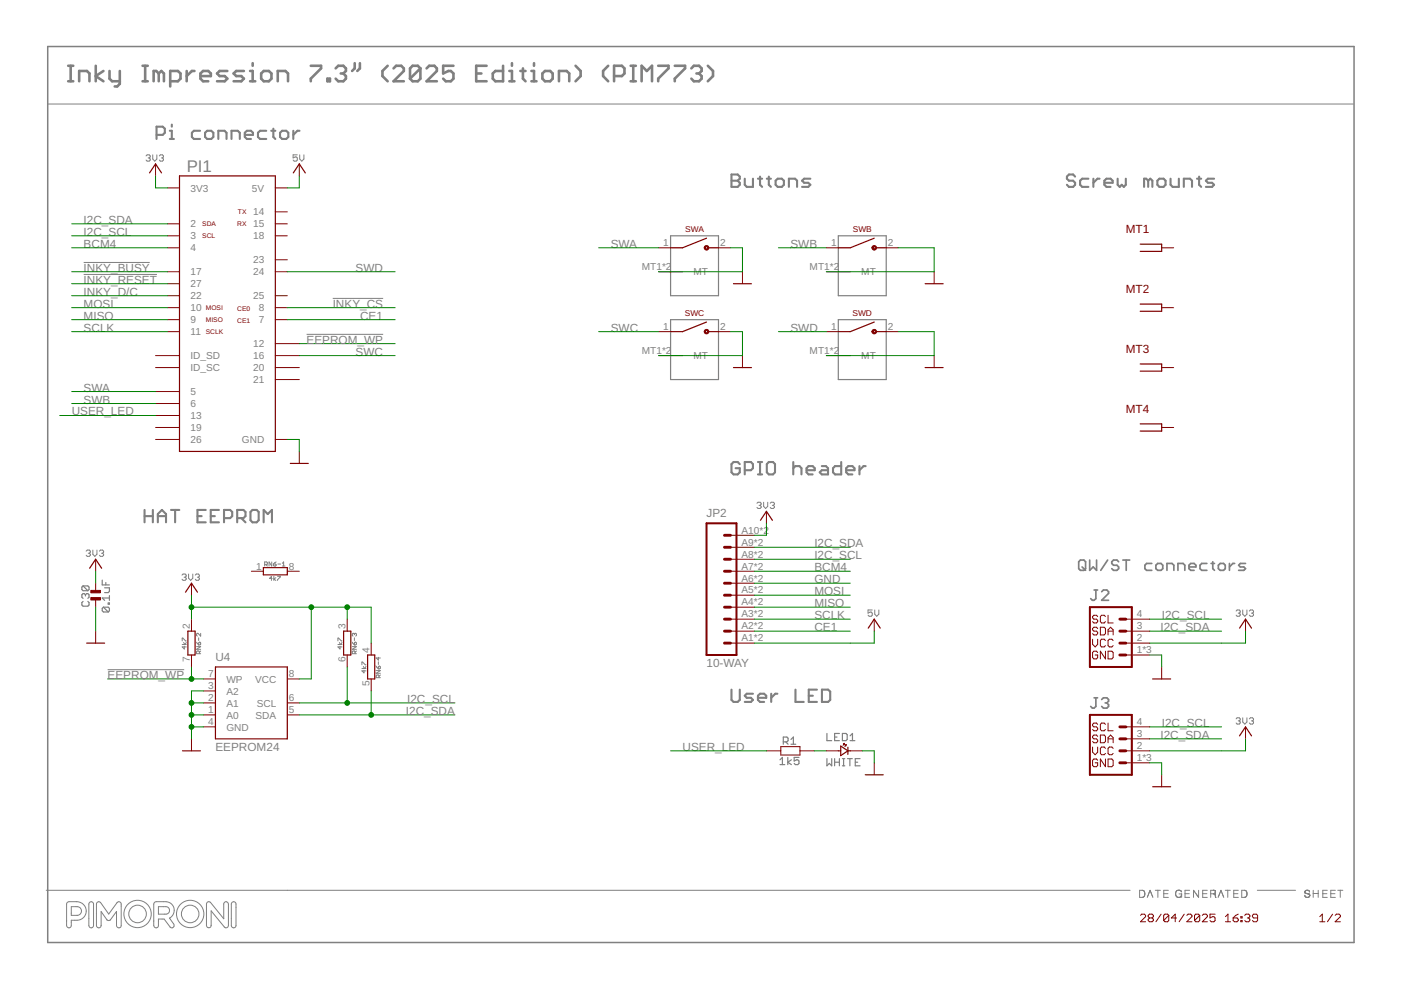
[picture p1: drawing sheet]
<svg xmlns="http://www.w3.org/2000/svg" width="297mm" height="210mm" viewBox="0 0 297 210" stroke-linecap="round" stroke-linejoin="round" font-family="sans-serif">
<g fill="none" stroke="#808080" stroke-width=".21">
<path d="M10.1 22.1h276.8M31 33.1l.2-.3h.4l.3 .3-.3 .4M31.4 33.5h.2M31.6 33.5l.3 .2-.3 .5h-.4l-.2-.3M32.4 32.8v.9l.4 .5 .5-.5v-.9M33.8 33.1l.2-.3h.4l.2 .3-.2 .4M34.2 33.5h.2M34.4 33.5l.2 .2-.2 .5h-.4l-.2-.3M63 32.8h-.9v.7l.5-.2 .4 .2v.4l-.2 .3h-.4l-.3-.3M63.5 32.8v.9l.5 .5 .4-.5v-.9M17.7 55.6h14M17.7 58.2h15.6"/>
<path d="M65 70.9h16.2M70.5 63.3h10.7M18.3 116.9l.2-.3h.4l.3 .3-.3 .4M18.7 117.3h.2M18.9 117.3l.3 .2-.3 .5h-.4l-.2-.3M19.7 116.6v.9l.4 .5 .5-.5v-.9M21.1 116.9l.2-.3h.4l.3 .3-.3 .4M21.5 117.3h.2M21.7 117.3l.3 .2-.3 .5h-.4l-.2-.3M56.1 119.7h.4l.2-.4-.2-.2h-.4v.9M56.4 119.7l.3 .3M57.6 119.1v.9l-.6-.9v.9"/>
<path d="M58 119.6h.4l.1 .3-.4 .1zM58.5 119.1l-.5 .5M58.9 119.6h.6M59.9 119.4l.2-.3v.9M160.5 106.7l.2-.2h.5l.2 .2-.2 .4M160.9 107.1h.3M161.2 107.1l.2 .3-.2 .4h-.5l-.2-.2M161.9 106.5v.9l.4 .4 .5-.4v-.9M163.3 106.7l.2-.2h.5l.2 .2-.2 .4M163.7 107.1h.3M164 107.1l.2 .3v.2l-.2 .2h-.5l-.2-.2M38.6 121.9l.2-.2h.4l.3 .2-.3 .5"/>
<path d="M38.6 136.7h.9M38.6 135.9v-.6l.9 .6M38.9 136.2l.3 .5 .3-.5M39 122.4h.2M39.1 137v.6l-.5-.4h.9M39.2 122.4l.3 .2-.3 .4h-.4l-.2-.2M40 121.7v.9l.4 .4 .5-.4v-.9M41.4 121.9l.2-.2h.5l.2 .2-.2 .5M41.7 137.1h.8l-.8 .6h.8M41.7 136.2l.4 .5M41.8 122.4h.3M42.1 122.4l.2 .2-.2 .4h-.5l-.2-.2"/>
<path d="M42.1 136.3l.2-.1 .2 .1-.1 .4h-.3zM42.1 135.2v.6M42.3 138.6v-.4l-.2-.2-.4 .2v.4h.8M42.5 134.3v.6l-.5-.6-.3 .1 .1 .5M42.5 138l-.2 .3M57.7 122.6h-.6l.5-.4v.9M58.1 122.2v.9M58.5 122.5l-.4 .3 .4 .3M58.8 122.2h.6l-.6 .9M59.9 120h.5M71.6 136.7h.9M71.6 135.9v-.6l.9 .6"/>
<path d="M71.9 136.2l.3 .5 .3-.5M72.1 137v.6l-.5-.4h.9M74.7 137.1h.9l-.9 .6h.9M74.7 136.2l.4 .5M75.1 134.4l-.1-.1-.3 .1 .1 .5M75.1 134.4l.2-.1 .3 .1-.2 .5M75.1 134.4v.2M75.1 135.2v.6M75.3 138.6v-.4l-.5-.2-.1 .2v.4h.9M75.3 136.2l.3 .1-.2 .4h-.3zM75.6 138l-.3 .3M80.2 139.4v.6l-.4-.5h.8"/>
<path d="M184.9 129.3h-.9v.7l.5-.2h.2l.2 .2v.4l-.2 .3h-.4l-.3-.3M185.5 129.3v.9l.4 .5 .4-.5v-.9M262.1 129.6l.2-.3h.4l.3 .3-.3 .4M262.5 130h.2M262.7 130l.3 .2-.3 .5h-.4l-.2-.3M263.5 129.3v.9l.4 .5 .5-.5v-.9M264.9 129.6l.2-.3h.5l.2 .3-.2 .4M265.3 130h.3M265.6 130l.2 .2-.2 .5h-.5l-.2-.3M22.8 142h16.3M76.7 141.7h.9M76.7 140.9v-.5l.9 .5"/>
<path d="M77 141.3l.3 .4 .3-.4M77.2 142.1v.6l-.5-.5h.9M79.8 141.2l.4 .6M79.8 142.2h.8l-.8 .5h.8M80.2 140.3v.6M80.3 143.7v-.4l-.4-.2-.1 .2v.4h.8M80.3 141.2l.3 .2-.1 .4h-.3zM80.6 143.1l-.3 .3M262.1 152.4l.2-.2h.4l.3 .2-.3 .4M262.5 152.8h.2M262.7 152.8l.3 .3-.3 .4h-.4l-.2-.2M263.5 152.2v.9l.4 .4 .5-.4v-.9"/>
<path d="M264.9 152.4l.2-.2h.5l.2 .2-.2 .4M265.3 152.8h.3M265.6 152.8l.2 .3-.2 .4h-.5l-.2-.2M9.8 188.8h229.8M14.2 191.4l.4-.2a3.9 3.9 0 0 1 2.8 .3 1.96 1.96 0 0 1 .8 2.2 1.96 1.96 0 0 1-1.9 1.4h-1.2v1.1a.5 .5 0 0 1-.5 .5 .5 .5 0 0 1-.5-.5zM15.1 192.2h1.3a.92 .92 0 0 1 .9 1 .92 .92 0 0 1-.9 .9h-1.3zM18.9 191.4a.5 .5 0 0 1 .6-.2 .5 .5 0 0 1 .3 .5v4.5a.5 .5 0 0 1-.5 .5 .5 .5 0 0 1-.5-.5zM20.6 191.4l.4-.2 .3 .1 1.8 2.5 1.7-2.4a.49 .49 0 0 1 .6-.2 .49 .49 0 0 1 .3 .5v4.5a.5 .5 0 0 1-.5 .5 .5 .5 0 0 1-.5-.5v-2.9l-1.3 1.7-.3 .2-.4-.1-1.3-1.8v2.9a.5 .5 0 0 1-.5 .5 .5 .5 0 0 1-.5-.5zM32.7 191.4l.4-.2h2.1a1.85 1.85 0 0 1 1.7 1.4 1.85 1.85 0 0 1-1 2.1l.9 1.2a.5 .5 0 0 1 0 .7 .5 .5 0 0 1-.7 0l-1.3-1.7h-1.2v1.3a.5 .5 0 0 1-.5 .5 .5 .5 0 0 1-.5-.5zM33.6 192.2h1.6a.79 .79 0 0 1 .7 .8 .79 .79 0 0 1-.7 .8h-1.6zM44 191.3l.3-.1 .3 .1 2.8 3.5v-3.1a.5 .5 0 0 1 .6-.5 .5 .5 0 0 1 .4 .5v4.5l-.1 .4-.3 .1-.4-.1-2.8-3.5v3.1a.5 .5 0 0 1-.5 .5 .5 .5 0 0 1-.5-.5v-4.5zM49.1 191.4a.5 .5 0 0 1 .6-.2 .5 .5 0 0 1 .3 .5v4.5a.5 .5 0 0 1-.5 .5 .5 .5 0 0 1-.5-.5z"/>
<path d="M241.6 188.8h.6a.87 .87 0 0 1 .4 1.2l-.3 .2-.7 .1zM242.6 189v.1M243.2 190.3l.6-1.5 .6 1.5M244.9 188.8h1.1M245.5 188.8v1.5M246.7 189.5h.9M247.7 188.8h-1v1.5h1M250 189.5h.5M250.2 188.8h.1M250.4 188.9v.1M250.5 189.1a.72 .72 0 0 0-1-.2 .72 .72 0 0 0-.1 1.1 .72 .72 0 0 0 1 .1l.1-.6M250.5 189.5v.8"/>
<path d="M251.2 189.5h.9M252.2 188.8h-1v1.5h1M254.1 188.8v1.5l-1.1-1.5v1.5M255 189.5h.9M256 188.8h-1v1.5h1M257.3 189.5h.1M257.4 189.5h.1M257.5 189.5h-.8M257.5 189.5l.1 .2 .1 .5M257.5 188.8h.1M257.5 189.5h.1M257.6 188.8h.1"/>
<path d="M257.6 189.6h.1M257.6 189.7h.1M257.7 188.9v.4l-.2 .1M257.7 190h.1M257.7 189.3l-.2 .2M257.7 189l-.1-.2h-.9v1.5M257.7 190.2l.1 .1M257.7 190.2h.1M258.3 190.3l.6-1.5 .6 1.5M259.8 188.8h1.1M260.3 188.8v1.5M261.6 189.5h.9"/>
<path d="M262.6 188.8h-1v1.5h1M263.3 188.8h.6a.85 .85 0 0 1 .2 1.4l-.8 .1zM266.6 188.8h8.1M276.6 189.8l.2 .4M276.7 189.3l1 .4M276.7 189.3h.1M276.8 189.4h.1M276.9 188.8h-.1M276.9 188.8h.1M276.9 189.4h.1M277 188.8h.1M277 188.8l-.3 .2v.3"/>
<path d="M277 188.8a.46 .46 0 0 1 .6 .3M277 189.4l.1 .1M277.2 189.5h.1M277.4 189.5l.1 .1M277.5 189.6h.1M277.6 189.7l.1 .3M277.6 190l-.3 .3-.5-.2M277.7 190h-.1M278.4 188.8v1.5M278.4 189.4h1.1M279.5 188.8v1.5M280.5 189.5h.8"/>
<path d="M281.4 188.8h-.9v1.5h.9M282.2 189.5h.8M283.1 188.8h-.9v1.5h.9M283.6 188.8h1.1M284.2 188.8v1.5"/>
<circle cx="29.2" cy="193.8" r="2.9"/>
<circle cx="29.2" cy="193.8" r="1.86"/>
<circle cx="40.3" cy="193.8" r="2.9"/>
<circle cx="40.3" cy="193.8" r="1.86"/>
</g>
<path d="M10.1 9.9h277v189.9h-277z" fill="none" stroke="#808080" stroke-width=".32"/>
<g fill="none" stroke="#808080" stroke-width=".25">
<path d="M142.2 50h10.1v12.7h-10.1zM177.7 50h10.2v12.7h-10.2zM142.2 67.8h10.1v12.7h-10.1zM177.7 67.8h10.2v12.7h-10.2zM17.6 127.5l-.2 .3v.5l.2 .2h1l.3-.2v-.5l-.3-.3M17.6 124.2l-.2 .3v.5l.2 .2h1M17.6 124.2h1l.3 .3v.5l-.3 .2M17.6 124.2l1 1M18.1 126.1l-.2-.2h-.3l-.2 .2v.5l.2 .3M18.1 126.1l.3-.2h.2l.3 .2v.5l-.3 .3M18.1 126.1v.3M21.7 123v1h1.5"/>
<path d="M21.9 128.7l-.2 .3v.5l.2 .3h1M21.9 128.7h1l.3 .3v.5l-.3 .3M21.9 128.7l1 1.1M22.2 124.6h1v.8l-.3 .2h-.7M22.4 123.5v.5M22.9 127.8h.3v.3h-.3zM23.2 126.3v1M23.2 126.8h-1.5l.5 .5M166.1 157.3h.7l.3-.3v-.5l-.3-.2h-.7v1.5M166.6 157.3l.5 .5M167.7 156.8l.5-.5v1.5M167.7 157.8h1"/>
<path d="M175.3 155.5v1.5h1M177 156.3h.5M178 155.5h-1v1.5h1M178.6 155.5h.8l.2 .3v1l-.2 .2h-.8zM180.2 157h1.1M180.2 156l.5-.5v1.5M165.4 161.1l.5-.5v1.5M165.4 162.1h1M167 160.6v1.5M167.8 161.1l-.8 .5 .8 .5M169.4 160.6h-1v.8l.5-.3h.2l.3 .3v.5l-.3 .2h-.5l-.2-.2M175.3 160.8v1.6l.5-.5 .5 .5v-1.6"/>
<path d="M177 160.8v1.6M177 161.6h1M178 160.8v1.6M178.6 162.4h.5M178.6 160.8h.5M178.9 160.8v1.6M179.7 160.8h1M180.2 160.8v1.6M181.3 161.6h.5M182.4 160.8h-1.1v1.6h1.1"/>
</g>
<g fill="none" stroke="#808080" stroke-width=".44">
<path d="M33.2 28.6h1.3l.4-.4v-.9l-.4-.4h-1.3v2.6M36 27.7h.4v1.8M36 29.5h.9M36.4 26.4v.5M42.4 27.7h-1.3l-.4 .5v.8l.4 .5h1.3M43.5 28.2l.4-.5h.9l.4 .5v.8l-.4 .5h-.9l-.4-.5zM46.3 29.5v-1.8h1.3l.4 .5v1.3M49.1 29.5v-1.8h1.3l.4 .5v1.3M51.9 28.6h1.7v-.4l-.4-.5h-.9l-.4 .5v.8l.4 .5h.9M56.5 27.7h-1.4l-.4 .5v.8l.4 .5h1.4M57.5 27.7h.9M58 27.3v1.7l.4 .5"/>
<path d="M59.4 28.2l.4-.5h.9l.4 .5v.8l-.4 .5h-.9l-.4-.5zM62.2 27.7v1.8M63.5 27.7h-.4l-.9 .9M155.1 37h1.3l.4 .4v.5l-.4 .4 .4 .5v.4l-.4 .4h-1.3zM155.1 38.3h1.3M157.9 37.9v1.3l.4 .4h1.3v-1.7M160.7 37.9h.9M161.1 37.4v1.8l.5 .4M162.6 37.9h.8M163 37.4v1.8l.4 .4M164.4 38.3l.5-.4h.9l.4 .4v.9l-.4 .4h-.9l-.5-.4zM167.3 39.6v-1.7h1.3l.4 .4v1.3"/>
<path d="M171.8 37.9h-1.3l-.4 .4 .4 .5h.9l.4 .4-.4 .4h-1.3M227.9 37.4l-.4-.4h-.9l-.4 .4v.5l.4 .4h.9l.4 .5v.4l-.4 .4h-.9l-.4-.4M230.8 37.9h-1.4l-.4 .4v.9l.4 .4h1.4M231.8 37.9v1.7M233.1 37.9h-.4l-.9 .9M234.1 38.8h1.8v-.5l-.4-.4h-.9l-.5 .4v.9l.5 .4h.9M237 37.9v1.3l.4 .4 .4-.4 .5 .4 .4-.4v-1.3M243.4 38.3l-.4-.4h-.4v1.7M243.4 38.3v1.3M243.4 38.3l.5-.4 .4 .4v1.3M245.4 38.3l.4-.4h.9l.4 .4v.9l-.4 .4h-.9l-.4-.4zM248.2 37.9v1.3l.4 .4h1.3v-1.7"/>
<path d="M251 39.6v-1.7h1.3l.4 .4v1.3M253.8 37.9h.9M254.2 37.4v1.8l.5 .4M257.4 37.9h-1.3l-.4 .4 .4 .5h.9l.4 .4-.4 .4h-1.3M156.8 98.4l-.4-.4h-.9l-.4 .4v1.7l.4 .5h.9l.4-.5v-.8h-.8M157.9 99.7h1.3l.4-.4v-.9l-.4-.4h-1.3v2.6M160.7 98h.9M161.1 98v2.6M163 98h.9l.4 .4v1.7l-.4 .5h-.9l-.4-.5v-1.7zM168.2 98v2.6M168.2 99.3l.4-.5h.9l.4 .5v1.3M171 99.7h1.7v-.4l-.4-.5h-.9l-.4 .5v.8l.4 .5h.9"/>
<path d="M174.2 98.8h.9l.5 .5v1.3h-1.4l-.4-.5 .4-.4h1.4M178.4 98v2.6h-1.4l-.4-.5v-.8l.4-.5h1.4M179.4 99.7h1.8v-.4l-.5-.5h-.8l-.5 .5v.8l.5 .5h.8M182.2 98.8v1.8M183.5 98.8h-.4l-.9 .9M30.6 108.1v2.6M30.6 109.4h1.8M32.4 108.1v2.6M33.5 109.4h1.7M33.5 110.7v-1.7l.8-.9 .9 .9v1.7M36.3 108.1h1.7M37.1 108.1v2.6"/>
<path d="M41.9 109.4h.9M43.6 108.1h-1.7v2.6h1.7M44.7 109.4h.9M46.4 108.1h-1.7v2.6h1.7M47.5 109.9h1.3l.4-.5v-.9l-.4-.4h-1.3v2.6M50.3 109.9h1.3l.4-.5v-.9l-.4-.4h-1.3v2.6M51.2 109.9l.8 .8M53.5 108.1h.9l.4 .4v1.8l-.4 .4h-.9l-.4-.4v-1.8zM55.9 110.7v-2.6l.9 .9 .9-.9v2.6M160.7 100.6h.9M155.1 146.2v2.2l.4 .4h.9l.4-.4v-2.2M159.6 147.1h-1.3l-.4 .4 .4 .5h.9l.4 .4-.4 .4h-1.3"/>
<path d="M160.7 148h1.8v-.5l-.5-.4h-.9l-.4 .4v.9l.4 .4h.9M163.5 147.1v1.7M164.8 147.1h-.4l-.9 .9M168.7 146.2v2.6h1.7M171.5 147.5h.8M173.2 146.2h-1.7v2.6h1.7M174.3 146.2h1.3l.4 .4v1.8l-.4 .4h-1.3z"/>
</g>
<g fill="none" stroke="#808080" stroke-width=".36">
<path d="M228.7 119.1l.4-.4h.7l.4 .4v1.5l-.4 .3h-.7l-.4-.3zM231 118.7v2.2l.8-.7 .7 .7v-2.2M234.8 118.7l-1.4 2.2M237.2 119.1l-.4-.4h-.7l-.4 .4v.4l.4 .3h.7l.4 .4v.4l-.4 .3h-.7l-.4-.3M238.1 118.7h1.4M238.8 118.7v2.2M244.2 119.5h-1.1l-.4 .3v.8l.4 .3h1.1M245.1 119.8l.3-.3h.8l.3 .3v.8l-.3 .3h-.8l-.3-.3zM255.9 119.5h-1.1l-.4 .3v.8l.4 .3h1.1M256.8 119.5h.7M257.1 119.1v1.5l.4 .3M258.3 119.8l.4-.3h.7l.4 .3v.8l-.4 .3h-.7l-.4-.3z"/>
<path d="M260.7 119.5v1.4M261.8 119.5h-.4l-.7 .7M264.1 119.5h-1.1l-.4 .3 .4 .4h.7l.4 .4-.4 .3h-1.1M229.4 120.2l.8 .7M232 125.1h.7M232.3 125.1v1.8l-.3 .4h-.4l-.4-.4M233.6 125.5l.4-.4h.7l.3 .4v.3l-1.4 1.5h1.4M247.4 120.9v-1.4h1.1l.4 .3v1.1M249.7 120.9v-1.4h1.1l.4 .3v1.1M252.1 120.2h1.5v-.4l-.4-.3h-.7l-.4 .3v.8l.4 .3h.7M232 148h.7M232.3 148v1.8l-.3 .3h-.4l-.4-.3"/>
<path d="M233.6 148.3l.4-.3h.7l.3 .3v.4l-.3 .3M234.3 149h.4M234.7 149l.3 .4v.4l-.3 .3h-.7l-.4-.3"/>
</g>
<g fill="none" stroke="#800000" stroke-width=".21">
<path d="M33 34.8v2.5M35.5 39.8h2.6M58.4 39.8h2.5M63.5 34.8v2.5M35.5 52.5h2.6M35.5 57.6h2.6M35.5 47.5h2.6M35.5 50h2.6M58.4 57.6h2.5M58.4 47.5h2.5M58.4 50h2.5M58.4 44.9h2.5"/>
<path d="M58.4 55.1h2.5M139.6 52.5h2.6M139.6 57.6h5.1M152.3 52.5h2.6M157.4 57.6v2.6M175.2 52.5h2.5M175.2 57.6h5.1M187.9 52.5h2.5M198.1 57.6v2.6M246.3 52.5h2.5M33 75.4h5.1M33 77.9h5.1"/>
<path d="M35.5 70.3h2.6M35.5 65.2h2.6M35.5 60.2h2.6M35.5 62.7h2.6M35.5 67.8h2.6M58.4 75.4h5.1M58.4 65.2h2.5M58.4 77.9h5.1M58.4 62.7h2.5M58.4 67.8h2.5M58.4 72.9h5.1M139.6 70.3h2.6"/>
<path d="M139.6 75.4h5.1M152.3 70.3h2.6M157.4 75.4v2.5M175.2 70.3h2.5M175.2 75.4h5.1M187.9 70.3h2.5M198.1 75.4v2.5M246.3 65.2h2.5M246.3 77.9h2.5M33 90.6h5.1M33 93.2h5.1M33 83h5.1"/>
<path d="M33 85.6h5.1M33 88.1h5.1M58.4 93.2h2.5M58.4 80.5h5.1M63.5 95.7v2.6M246.3 90.6h2.5M20.3 118.6v2.5M154.9 118.6h5.1M154.9 116h5.1M154.9 113.5h5.1M162.5 108.4v2.6M20.3 123.7v1.6"/>
<path d="M20.3 127.1v1.6M20.3 133.8v2.6M40.6 123.7v2.5M40.6 131.3v2.5M40.6 138.9v2.5M53.3 121.1h2.5M60.9 121.1h2.6M73.6 131.3v2.5M73.6 138.9v2.5M78.7 136.4v2.5M154.9 136.4h5.1M154.9 133.8h5.1"/>
<path d="M154.9 131.3h5.1M154.9 128.7h5.1M154.9 126.2h5.1M154.9 123.7h5.1M154.9 121.1h5.1M185.4 131.3v2.5M231.6 135.5v1.1l.6 .6 .5-.6v-1.1M232.7 133.3l-.2-.3h-.6l-.3 .3v.2l.3 .3h.6l.2 .3v.2l-.2 .3h-.6l-.3-.3M232.7 130.7l-.2-.2h-.6l-.3 .2v.3l.3 .3h.6l.2 .2v.3l-.2 .3h-.6l-.3-.3M232.7 138.3l-.2-.2h-.6l-.3 .2v1.1l.3 .3h.6l.2-.3v-.5h-.5M233.3 133h.8l.3 .3v1l-.3 .3h-.8zM234.4 130.7l-.3-.2h-.5l-.3 .2v1.1l.3 .3h.5l.3-.3"/>
<path d="M234.4 135.8l-.3-.3h-.5l-.3 .3v1.1l.3 .3h.5l.3-.3M234.4 138.1v1.6l-1.1-1.6v1.6M234.9 133.8h1.1M234.9 130.5v1.6h1.1M234.9 134.6v-1.1l.6-.5 .5 .5v1.1M234.9 138.1h.8l.3 .2v1.1l-.3 .3h-.8zM236 135.8l-.3-.3h-.5l-.3 .3v1.1l.3 .3h.5l.3-.3M238.7 136.4h5.1M238.7 133.8h5.1M238.7 131.3h5.1M238.7 138.9h5.1M264.1 131.3v2.5"/>
<path d="M40.6 156.7v2.5M43.1 144h2.6M43.1 154.1h2.6M43.1 149h2.6M43.1 151.6h2.6M43.1 146.5h2.6M60.9 144h2.6M60.9 149h2.6M60.9 151.6h2.6M78.7 144v2.5M162.5 159.2h3M165.5 158.3h4.1v1.8h-4.1z"/>
<path d="M169.6 159.2h3.1M175.2 159.2h2.5M178.8 157.7l.2-.1v.3zM179 157.6l-.2 .5M179.2 158l.2-.1v.2zM179.4 157.9l-.3 .4M180.3 159.2h2.5M231.6 158.4v1.1l.6 .5 .5-.5v-1.1M232.7 153.6l-.2-.3h-.6l-.3 .3v.3l.3 .2h.6l.2 .3v.3l-.2 .2h-.6l-.3-.2M232.7 156.1l-.2-.2h-.6l-.3 .2v.3l.3 .3h.6l.2 .2v.3l-.2 .3h-.6l-.3-.3M233.3 155.9h.8l.3 .2v1.1l-.3 .3h-.8zM234.4 153.6l-.3-.3h-.5l-.3 .3v1.1l.3 .2h.5l.3-.2"/>
<path d="M234.4 158.7l-.3-.3h-.5l-.3 .3v1l.3 .3h.5l.3-.3M234.9 153.3v1.6h1.1M234.9 157.5v-1.1l.6-.5 .5 .5v1.1M234.9 156.7h1.1M236 158.7l-.3-.3h-.5l-.3 .3v1l.3 .3h.5l.3-.3M238.7 154.1h5.1M238.7 159.2h5.1M238.7 156.7h5.1M246.3 141.4v2.6M264.1 154.1v2.6M185.4 161.7v2.6M232.7 161.2l-.2-.3h-.6l-.3 .3v1.1l.3 .3h.6l.2-.3v-.6h-.5"/>
<path d="M234.4 160.9v1.7l-1.1-1.7v1.7M234.9 160.9h.8l.3 .3v1.1l-.3 .3h-.8zM238.7 161.7h5.1M246.3 164.3v2.5M241.8 194.1l.3-.3h.5l.3 .3v.3l-1.1 1h1.1M243.7 194.6l-.3 .3v.3l.3 .2h.6l.2-.2v-.3l-.2-.3M243.7 194.6l-.3-.2v-.3l.3-.3h.6l.2 .3v.3l-.2 .2M243.7 194.6h.6M246.2 193.8l-1.1 1.6M247.8 194.1v1.1l-.3 .2h-.5l-.3-.2M247.8 194.1l-.3-.3h-.5l-.3 .3v1.1M247.8 194.1l-1.1 1.1"/>
<path d="M249.4 194.6h-1.1l.9-.8v1.6M251.1 193.8l-1.1 1.6M251.6 194.1l.3-.3h.6l.2 .3v.3l-1.1 1h1.1M254.4 194.1v1.1l-.3 .2h-.6l-.2-.2M254.4 194.1l-.3-.3h-.6l-.2 .3v1.1M254.4 194.1l-1.1 1.1M254.9 194.1l.3-.3h.5l.3 .3v.3l-1.1 1h1.1M257.6 193.8h-1.1v.8l.6-.2h.3l.2 .2v.6l-.2 .2h-.6l-.3-.2M259.8 195.4h1.1M259.8 194.4l.5-.6v1.6M261.5 194.6h.8l.2 .3v.3l-.2 .2h-.6l-.2-.2zM262.5 193.8l-.5 .3-.5 .5"/>
<path d="M263.1 195.2h.3v.2h-.3zM263.1 194.4h.3v.2h-.3zM263.9 194.1l.3-.3h.5l.3 .3v.3l-.3 .2M264.5 194.6h.2M264.7 194.6l.3 .3v.3l-.3 .2h-.5l-.3-.2M266.6 194.6h-.8l-.3-.2v-.3l.3-.3h.6l.2 .3v1.1l-.2 .2h-.6l-.3-.2M279.8 195.4h1.1M279.8 194.4l.6-.6v1.6M282.5 193.8l-1 1.6M283.1 194.1l.3-.3h.5l.3 .3v.3l-1.1 1h1.1"/>
</g>
<g fill="none" stroke="#800000" stroke-width=".25">
<path d="M31.7 36.7l1.3-1.9 1.2 1.9M38.1 37.3h20.3v58.4h-20.3zM62.2 36.7l1.3-1.9 1.2 1.9M149.8 50.5l-5.1 2h-2.5M150.3 52.5h2M185.4 50.5l-5.1 2h-2.6M185.9 52.5h2M241.7 51.8h4.6v1.5h-4.6M149.8 68.3l-5.1 2h-2.5M150.3 70.3h2M155.5 77.9h3.8M155.5 60.2h3.8"/>
<path d="M185.4 68.3l-5.1 2h-2.6M185.9 70.3h2M196.2 77.9h3.8M196.2 60.2h3.8M241.7 64.5h4.6v1.5h-4.6M241.7 77.2h4.6v1.5h-4.6M61.6 98.3h3.8M241.7 89.9h4.6v1.5h-4.6M161.2 110.3l1.3-1.9 1.3 1.9M18.4 136.4h3.8M19 120.5l1.3-1.9 1.2 1.9M39.3 125.6l1.3-1.9 1.3 1.9"/>
<path d="M39.8 133.8h1.6v5.1h-1.6zM55.8 120.4h5.1v1.5h-5.1zM72.9 133.8h1.5v5.1h-1.5zM77.9 138.9h1.6v5.1h-1.6zM184.1 133.2l1.3-1.9 1.2 1.9M262.8 133.2l1.3-1.9 1.2 1.9M38.7 159.2h3.8M45.7 141.4h15.2v15.3h-15.2zM177.7 159.2h.5M178.2 158.2l1.6 1-1.6 1zM179.8 159.2h.5M179.8 158.4v1.6"/>
<path d="M244.4 144h3.8M262.8 156l1.3-1.9 1.2 1.9M183.5 164.3h3.8M244.4 166.8h3.8"/>
</g>
<g fill="#800000" stroke="#800000" stroke-width=".21">
<path d="M149.5 52.2a.49 .49 0 0 1 .7 .1 .49 .49 0 0 1-.3 .7 .49 .49 0 0 1-.6-.5h.3a.24 .24 0 0 1 .3-.2 .24 .24 0 0 1 .1 .4 .24 .24 0 0 1-.4-.1l-.3-.1z" fill-rule="evenodd"/>
<path d="M185.1 52.2a.49 .49 0 0 1 .7 .1 .49 .49 0 0 1-.3 .7 .49 .49 0 0 1-.6-.5h.2a.24 .24 0 0 1 .4-.2 .24 .24 0 0 1 0 .4 .24 .24 0 0 1-.4-.1l-.2-.1z" fill-rule="evenodd"/>
<path d="M149.5 69.9a.49 .49 0 0 1 .7 .2 .49 .49 0 0 1-.3 .7 .49 .49 0 0 1-.6-.5h.3a.24 .24 0 0 1 .3-.2 .24 .24 0 0 1 .1 .4 .24 .24 0 0 1-.4-.1l-.3-.1z" fill-rule="evenodd"/>
<path d="M185.1 69.9a.49 .49 0 0 1 .7 .2 .49 .49 0 0 1-.3 .7 .49 .49 0 0 1-.6-.5h.2a.24 .24 0 0 1 .4-.2 .24 .24 0 0 1 0 .4 .24 .24 0 0 1-.4-.1l-.2-.1z" fill-rule="evenodd"/>
</g>
<path d="M149.8 111h6.3v27.9h-6.3zM231.1 128.7h8.9v12.7h-8.9zM231.1 151.6h8.9v12.7h-8.9z" fill="none" stroke="#800000" stroke-width=".42"/>
<g fill="none" stroke="#800000" stroke-width=".61">
<path d="M153.6 118.6h1.3M153.6 116h1.3M153.6 113.5h1.3M153.6 131.3h1.3M153.6 133.8h1.3M153.6 136.4h1.3M153.6 126.2h1.3M153.6 128.7h1.3M153.6 123.7h1.3M153.6 121.1h1.3M237.4 131.3h1.3M237.4 133.8h1.3"/>
<path d="M237.4 136.4h1.3M237.4 138.9h1.3M237.4 156.7h1.3M237.4 159.2h1.3M237.4 154.1h1.3M237.4 161.7h1.3"/>
</g>
<g fill="#800000" stroke="#800000" stroke-width=".21">
<path d="M19.3 125.2h2v.5h-2z"/>
<path d="M19.3 126.7h2v.5h-2z"/>
</g>
<g fill="none" stroke="#008000" stroke-width=".21">
<path d="M33 37.3v2.5h2.5M63.5 37.3v2.5h-2.6M15.2 52.5h20.3M15.2 57.6h20.3M15.2 47.5h20.3M15.2 50h20.3M60.9 57.6h22.9M126.9 52.5h12.7M154.9 52.5h2.5v5.1h-17.8M165 52.5h10.2M190.4 52.5h7.7v5.1h-22.9M15.2 70.3h20.3"/>
<path d="M15.2 65.2h20.3M15.2 67.8h20.3M15.2 60.2h20.3M15.2 62.7h20.3M60.9 65.2h22.9M60.9 67.8h22.9M63.5 75.4h20.3M63.5 72.9h20.3M126.9 70.3h12.7M154.9 70.3h2.5v5.1h-17.8M165 70.3h10.2M190.4 70.3h7.7v5.1h-22.9"/>
<path d="M12.7 88.1h20.3M15.2 85.6h17.8M15.2 83h17.8M60.9 93.2h2.6v2.5M160 116h20.3M160 118.6h20.3M162.5 111v2.5h-2.5M20.3 121.1v2.6M20.3 128.7v5.1M40.6 126.2v5.1M40.6 128.7h38.1v7.7M66 128.7v15.3h-2.5"/>
<path d="M73.6 128.7v2.6M160 123.7h20.3M160 131.3h20.3M160 126.2h20.3M160 128.7h20.3M160 133.8h20.3M160 121.1h20.3M185.4 133.8v2.6h-25.4M243.8 138.9h2.5v2.5M243.8 131.3h15.2M243.8 133.8h15.2M264.1 133.8v2.6h-20.3"/>
<path d="M22.8 144h20.3M40.6 141.4v2.6M40.6 154.1h2.5M40.6 151.6h2.5M40.6 149h2.5M43.1 146.5h-2.5v10.2M63.5 151.6h33M63.5 149h33M73.6 141.4v7.6M78.7 146.5v5.1M142.2 159.2h20.3M172.7 159.2h2.5"/>
<path d="M182.8 159.2h2.6v2.5M243.8 154.1h15.2M243.8 156.7h15.2M264.1 156.7v2.5h-20.3M243.8 161.7h2.5v2.6"/>
</g>
<g fill="#008000" stroke="#008000" stroke-width=".21">
<circle cx="40.6" cy="154.1" r=".51"/>
<circle cx="40.6" cy="151.6" r=".51"/>
<circle cx="40.6" cy="149" r=".51"/>
<circle cx="73.6" cy="128.7" r=".51"/>
<circle cx="66" cy="128.7" r=".51"/>
<circle cx="40.6" cy="128.7" r=".51"/>
<circle cx="40.6" cy="144" r=".51"/>
<circle cx="78.7" cy="151.6" r=".51"/>
<circle cx="73.6" cy="149" r=".51"/>
</g>
<g fill="none" stroke="#808080" stroke-width=".55">
<path d="M14.5 17.2h1M14.5 13.9h1M15 13.9v3.3M16.8 17.2v-2.2h1.6l.6 .6v1.6M20.3 13.9v3.3M21.9 15l-1.6 1.1 1.6 1.1M23.2 15v1.7l.6 .5h1.6M25.4 15v2.8l-.6 .5h-.5M30.2 17.2h1.1M30.2 13.9h1.1M30.8 13.9v3.3M33.7 15.6l-.6-.6h-.5v2.2"/>
<path d="M33.7 15.6v1.6M33.7 15.6l.5-.6 .6 .6v1.6M36.1 17.2h1.6l.6-.5v-1.1l-.6-.6h-1.6v3.3M39.6 15v2.2M41.2 15h-.5l-1.1 1.1M42.5 16.1h2.2v-.5l-.5-.6h-1.1l-.6 .6v1.1l.6 .5h1.1M48.2 15h-1.6l-.6 .6 .6 .5h1l.6 .6-.6 .5h-1.6M51.7 15h-1.6l-.6 .6 .6 .5h1.1l.5 .6-.5 .5h-1.7M53 17.2h1.1M53 15h.6v2.2M53.6 13.4v.5M55.4 15.6l.5-.6h1.1l.6 .6v1.1l-.6 .5h-1.1l-.5-.5z"/>
<path d="M58.9 17.2v-2.2h1.6l.6 .6v1.6M65.9 13.9h2.2v.6l-2.2 2.2v.5M69.4 16.7h.6v.5h-.6zM71.2 14.5l.5-.6h1.1l.5 .6v.5l-.5 .6M72.2 15.6h.6M72.8 15.6l.5 .5v.6l-.5 .5h-1.1l-.5-.5M75.2 13.4v1.1l-.5 .5M76.3 13.4v1.1l-.5 .5M82.2 13.9l-1.1 1.1v1.1l1.1 1.1M83.4 14.5l.6-.6h1.1l.5 .6v.5l-2.2 2.2h2.2M89.1 14.5v2.2l-.5 .5h-1.1l-.6-.5M89.1 14.5l-.5-.6h-1.1l-.6 .6v2.2"/>
<path d="M89.1 14.5l-2.2 2.2M90.4 14.5l.6-.6h1.1l.5 .6v.5l-2.2 2.2h2.2M96.1 13.9h-2.1v1.7l1.1-.6h.5l.5 .6v1.1l-.5 .5h-1.1l-.5-.5M101 15.6h1.1M103.2 13.9h-2.2v3.3h2.2M106.7 13.9v3.3h-1.7l-.5-.5v-1.1l.5-.6h1.7M108 17.2h1.1M108 15h.5v2.2M108.5 13.4v.5M110.3 15h1.1M110.9 14.5v2.2l.5 .5M112.7 17.2h1"/>
<path d="M112.7 15h.5v2.2M113.2 13.4v.5M115 15.6l.5-.6h1.1l.6 .6v1.1l-.6 .5h-1.1l-.5-.5zM118.5 17.2v-2.2h1.6l.6 .6v1.6M122 13.9l1.1 1.1v1.1l-1.1 1.1M128.9 13.9l-1 1.1v1.1l1 1.1M130.2 16.1h1.6l.6-.5v-1.1l-.6-.6h-1.6v3.3M133.7 17.2h1.1M133.7 13.9h1.1M134.3 13.9v3.3M136 17.2v-3.3l1.1 1.1 1.1-1.1v3.3M139.6 13.9h2.1v.6l-2.1 2.2v.5"/>
<path d="M143.1 13.9h2.1v.6l-2.1 2.2v.5M146.6 14.5l.5-.6h1.1l.6 .6v.5l-.6 .6M147.7 15.6h.5M148.2 15.6l.6 .5v.6l-.6 .5h-1.1l-.5-.5M150.1 13.9l1.1 1.1v1.1l-1.1 1.1"/>
</g>
<text font-size="3.6" fill="#808080" x="39.6" y="36.5">PI1</text>
<g font-size="2.5" fill="#808080">
<text x="17.7" y="47.5">I2C_SDA</text>
<text x="17.7" y="52.5">BCM4</text>
<text x="17.7" y="50">I2C_SCL</text>
<text x="129.5" y="52.5">SWA</text>
<text x="167.6" y="52.5">SWB</text>
<text x="17.7" y="57.6">INKY_BUSY</text>
<text x="75.4" y="57.6">SWD</text>
<text x="17.7" y="65.2">MOSI</text>
<text x="17.7" y="60.2">INKY_RESET</text>
<text x="17.7" y="62.7">INKY_D/C</text>
<text x="70.5" y="65.2">INKY_CS</text>
<text x="17.7" y="70.3">SCLK</text>
<text x="17.7" y="67.8">MISO</text>
<text x="76.4" y="67.8">CE1</text>
<text x="129.5" y="70.3">SWC</text>
<text x="167.6" y="70.3">SWD</text>
<text x="65" y="72.9">EEPROM_WP</text>
<text x="75.4" y="75.4">SWC</text>
<text x="17.7" y="83">SWA</text>
<text x="15.2" y="88.1">USER_LED</text>
<text x="17.7" y="85.6">SWB</text>
<text x="149.8" y="109.7">JP2</text>
<text x="172.7" y="116">I2C_SDA</text>
<text x="172.7" y="118.6">I2C_SCL</text>
<text x="172.7" y="123.6">GND</text>
<text x="172.7" y="121.1">BCM4</text>
<text x="172.7" y="131.3">SCLK</text>
<text x="172.7" y="126.2">MOSI</text>
<text x="172.7" y="128.7">MISO</text>
<text x="246.3" y="131.3">I2C_SCL</text>
<text x="172.7" y="133.8">CE1</text>
<text x="246.1" y="133.8">I2C_SDA</text>
<text x="22.8" y="144">EEPROM_WP</text>
<text x="45.7" y="140.2">U4</text>
<text x="149.8" y="141.4">10-WAY</text>
<text x="86.3" y="149">I2C_SCL</text>
<text x="86.1" y="151.6">I2C_SDA</text>
<text x="246.3" y="154.1">I2C_SCL</text>
<text x="45.7" y="159.2">EEPROM24</text>
<text x="144.7" y="159.2">USER_LED</text>
<text x="246.1" y="156.7">I2C_SDA</text>
</g>
<g font-size="2.5" fill="#800000">
<text x="238.7" y="49.5">MT1</text>
<text x="238.7" y="62.2">MT2</text>
<text x="238.7" y="74.9">MT3</text>
<text x="238.7" y="87.6">MT4</text>
</g>
<g font-size="2.1" fill="#808080">
<text x="40.4" y="40.6">3V3</text>
<text x="53.4" y="40.6">5V</text>
<text x="53.7" y="45.7">14</text>
<text x="40.4" y="48.2">2</text>
<text x="40.4" y="50.8">3</text>
<text x="40.4" y="53.3">4</text>
<text x="53.7" y="48.2">15</text>
<text x="53.7" y="50.8">18</text>
<text x="140.6" y="52.2">1</text>
<text x="152.7" y="52.2">2</text>
<text x="176.2" y="52.2">1</text>
<text x="188.2" y="52.2">2</text>
<text x="40.4" y="58.4">17</text>
<text x="53.7" y="55.8">23</text>
<text x="53.7" y="58.4">24</text>
<text x="136.1" y="57.3">MT1*2</text>
<text x="147.1" y="58.4">MT</text>
<text x="171.7" y="57.3">MT1*2</text>
<text x="182.6" y="58.4">MT</text>
<text x="40.4" y="60.9">27</text>
<text x="40.4" y="63.5">22</text>
<text x="40.4" y="66">10</text>
<text x="53.7" y="63.5">25</text>
<text x="54.8" y="66">8</text>
<text x="40.4" y="68.5">9</text>
<text x="40.4" y="71.1">11</text>
<text x="54.8" y="68.5">7</text>
<text x="140.6" y="70">1</text>
<text x="152.7" y="70">2</text>
<text x="176.2" y="70">1</text>
<text x="188.2" y="70">2</text>
<text x="40.4" y="76.2">ID_SD</text>
<text x="53.7" y="76.2">16</text>
<text x="53.7" y="73.6">12</text>
<text x="136.1" y="75">MT1*2</text>
<text x="147.1" y="76.2">MT</text>
<text x="171.7" y="75">MT1*2</text>
<text x="182.6" y="76.2">MT</text>
<text x="40.4" y="78.7">ID_SC</text>
<text x="40.4" y="83.8">5</text>
<text x="53.7" y="78.7">20</text>
<text x="53.7" y="81.2">21</text>
<text x="40.4" y="86.3">6</text>
<text x="40.4" y="88.9">13</text>
<text x="40.4" y="91.4">19</text>
<text x="40.4" y="93.9">26</text>
<text x="51.3" y="93.9">GND</text>
<text x="157.2" y="113.1">A10*2</text>
<text x="157.2" y="118.2">A8*2</text>
<text x="157.2" y="115.7">A9*2</text>
<text x="54.3" y="120.8">1</text>
<text x="61.3" y="120.8">8</text>
<text x="157.2" y="125.8">A5*2</text>
<text x="157.2" y="123.3">A6*2</text>
<text x="157.2" y="120.8">A7*2</text>
<text x="157.2" y="130.9">A3*2</text>
<text x="157.2" y="128.4">A4*2</text>
<text x="241" y="130.9">4</text>
<text x="40.2" y="133.5" transform="rotate(-90 40.2 133.5)">2</text>
<text x="73.3" y="133.5" transform="rotate(-90 73.3 133.5)">3</text>
<text x="157.2" y="136">A1*2</text>
<text x="157.2" y="133.5">A2*2</text>
<text x="241" y="136">2</text>
<text x="241" y="133.5">3</text>
<text x="40.2" y="140.4" transform="rotate(-90 40.2 140.4)">7</text>
<text x="44.1" y="143.6">7</text>
<text x="61.3" y="143.6">8</text>
<text x="73.3" y="140.4" transform="rotate(-90 73.3 140.4)">6</text>
<text x="78.3" y="138.5" transform="rotate(-90 78.3 138.5)">4</text>
<text x="241" y="138.5">1*3</text>
<text x="44.1" y="148.7">2</text>
<text x="44.1" y="146.1">3</text>
<text x="48" y="149.8">A1</text>
<text x="48" y="147.3">A2</text>
<text x="48" y="144.7">WP</text>
<text x="54.1" y="144.7">VCC</text>
<text x="54.4" y="149.8">SCL</text>
<text x="61.3" y="148.7">6</text>
<text x="78.3" y="145.5" transform="rotate(-90 78.3 145.5)">5</text>
<text x="44.1" y="153.8">4</text>
<text x="44.1" y="151.2">1</text>
<text x="48" y="154.9">GND</text>
<text x="48" y="152.3">A0</text>
<text x="54.2" y="152.3">SDA</text>
<text x="61.3" y="151.2">5</text>
<text x="241" y="153.8">4</text>
<text x="241" y="161.4">1*3</text>
<text x="241" y="158.8">2</text>
<text x="241" y="156.3">3</text>
</g>
<g font-size="1.8" fill="#800000">
<text x="145.3" y="49.2">SWA</text>
<text x="180.8" y="49.2">SWB</text>
<text x="145.2" y="67">SWC</text>
<text x="180.7" y="67">SWD</text>
</g>
<g font-size="1.4" fill="#800000">
<text x="42.9" y="48">SDA</text>
<text x="50.3" y="48">RX</text>
<text x="50.5" y="45.4">TX</text>
<text x="42.9" y="50.5">SCL</text>
<text x="43.6" y="65.7">MOSI</text>
<text x="50.3" y="66">CE0</text>
<text x="43.6" y="68.3">MISO</text>
<text x="43.6" y="70.8">SCLK</text>
<text x="50.3" y="68.5">CE1</text>
</g>
</svg>
